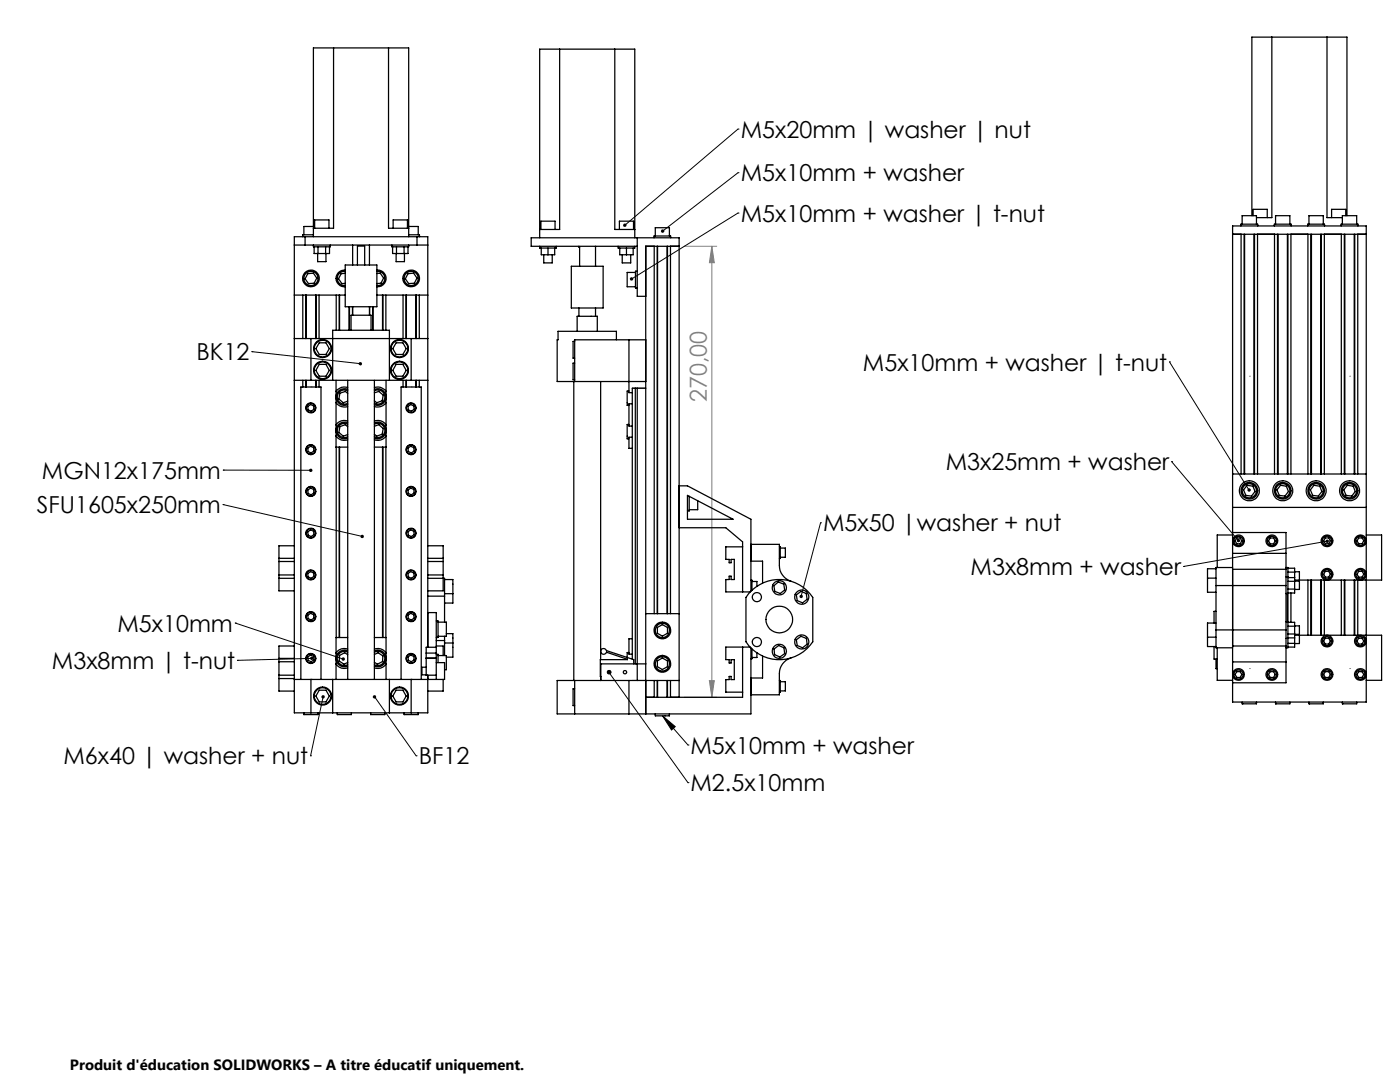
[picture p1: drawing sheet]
<svg xmlns="http://www.w3.org/2000/svg" width="279mm" height="216mm" viewBox="0 0 279 216" stroke-linecap="round" stroke-linejoin="round" font-family="sans-serif">
<path d="M136.5 49.1h6.6M142.1 49.1v90M142.1 49.1l.5 3.3h-1zM136.5 139.1h6.6M141.6 135.8h1l-.5 3.3z" fill="none" stroke="#808080" stroke-width=".2"/>
<g fill="none" stroke="#000" stroke-width=".2">
<path d="M147.3 34.5h.1M147.3 25.8h.1M147.3 34.5l-15 11.6M147.3 25.8l-22.6 19.1M147.3 42.5h.1M147.3 42.5l-21.3 13.2M50.3 70.2h.1M50.3 70.2l21.6 2.4M233.4 72.2h.1M233.4 72.2l15.9 25.6M44.6 93.8h.1M44.6 93.8h17.4"/>
<path d="M233.8 92.1h.1M233.8 92.1l13.4 15.8M44.5 100.7h.1M44.5 100.7l27.8 6.3M163.8 104.3h.1M163.8 104.3l-3.9 14.7M236.2 113h.1M264.9 108l-28.7 5M47 124.3h.1M47 124.3l21.5 7.2M47.4 131.8h.1M62.2 131.4l-14.8 .4"/>
<path d="M64.5 139l-2.5 11.8M74.8 139l8.2 11.8M121.5 134.1l15.8 22.1M62 150.8h.1M83 150.8h.1M132.2 142.8l2.6 2.2-.8 .7zM132.2 142.8l5.1 5.9M137.3 148.7h.1M137.3 156.2h.1"/>
</g>
<path d="M62.1 77.2h.1M82.1 77.2h.1M128.9 77.4h-2.7M249.3 75.1h.1M269.3 75.1h.1M62.1 135.5h.1M82.1 135.5h.1M126.2 135.8h2.7M249.3 133.4h.1M269.3 133.4h.1" fill="none" stroke="#808080" stroke-width=".2" stroke-dasharray="30.5 1.3 1.3 1.3"/>
<path d="M142.1 49.1l.5 3.3h-1zM141.6 135.8h1l-.5 3.3z" fill="#808080"/>
<path d="M132.1 45.8l-.2 .3 .1 .2 .3-.2-.3 .2a.35 .35 0 0 0 .4 .1 .35 .35 0 0 0 .1-.5 .35 .35 0 0 0-.4-.1zM125.8 55.5v.3l.2-.1-.2 .1a.33 .33 0 0 0 .5 .1 .33 .33 0 0 0 0-.5 .33 .33 0 0 0-.5 .1zM124.5 44.6l-.1 .3v.3l.3-.3-.3 .3a.34 .34 0 0 0 .5 0 .34 .34 0 0 0 .1-.4 .34 .34 0 0 0-.5-.2zM159.6 118.8a.35 .35 0 0 0 .2 .5l.1-.3-.1 .3a.35 .35 0 0 0 .4-.4 .35 .35 0 0 0-.6-.1zM132.2 142.8l2.6 2.2-.8 .7zM121.2 133.9a.34 .34 0 0 0 .2 .5 .34 .34 0 0 0 .4-.4 .34 .34 0 0 0-.5-.2l.2 .3zM264.6 107.8a.35 .35 0 0 0 .2 .5 .35 .35 0 0 0 .4-.4l-.3 .1 .3-.1a.36 .36 0 0 0-.6-.1zM246.9 107.6v.1a.34 .34 0 0 0 .1 .4 .34 .34 0 0 0 .4 0l-.2-.2 .2 .2a.35 .35 0 0 0 0-.5 .35 .35 0 0 0-.5 0zM249.1 97.5l-.1 .1a.34 .34 0 0 0 0 .4 .34 .34 0 0 0 .4 .1l-.1-.3 .1 .3a.34 .34 0 0 0 .2-.5 .34 .34 0 0 0-.5-.1zM74.5 138.8a.34 .34 0 0 0 0 .6 .34 .34 0 0 0 .5-.3 .34 .34 0 0 0-.4-.4l.2 .3zM71.7 72.3a.34 .34 0 0 0 0 .5 .34 .34 0 0 0 .5-.2h-.3l.3-.1a.36 .36 0 0 0-.5-.2zM62 131.1a.34 .34 0 0 0 .1 .6 .34 .34 0 0 0 .4-.4l-.3 .1 .3-.1a.33 .33 0 0 0-.2-.3 .33 .33 0 0 0-.3 .1zM68.3 131.2a.34 .34 0 0 0 0 .6 .34 .34 0 0 0 .5-.2l-.3-.1 .3 .1a.33 .33 0 0 0-.1-.4 .33 .33 0 0 0-.4 0zM64.3 138.7a.34 .34 0 0 0-.1 .6 .34 .34 0 0 0 .6-.1 .34 .34 0 0 0-.2-.5l-.1 .3 .1-.3zM61.7 93.7a.34 .34 0 0 0 .2 .5 .34 .34 0 0 0 .5-.4h-.4h.4a.35 .35 0 0 0-.3-.3 .35 .35 0 0 0-.4 .2zM72.1 106.8l-.1 .1a.33 .33 0 0 0 .1 .5 .33 .33 0 0 0 .5-.3l-.3-.1 .3 .1a.32 .32 0 0 0-.1-.4 .32 .32 0 0 0-.4 .1z" fill="#000"/>
<g fill="none" stroke="#000" stroke-width=".25">
<path d="M66.6 9.6h-4.1v37.6M66.6 9.6v35.9h-4.1M66.6 9.6h10.9M77.5 9.6h4.1v37.6M77.5 9.6v35.9h4.1M111.7 9.8h-4v37.6M111.7 9.8v36h-4M111.7 9.8h11M122.7 9.8h4v37.6M122.7 9.8v36h4M253.8 7.4h-4v35.6M253.8 7.4v36h-3"/>
<path d="M253.8 7.4h11M264.8 7.4h4v35.6M264.8 7.4v36h3.1M58.7 48.9h26.7M58.7 58.9h10.2M60.4 58.9v8.7M60.9 47.2v1.7M61 58.9v8.7M61.1 58.9v8.7M61.4 54.6l1.1-.1 .7 1-.5 1-1.1 .1-.7-1zM62.5 45.2h-1.9v1.6M62.5 48.9v.3h3.4v-.3"/>
<path d="M62.5 46.8h-2.1v.4M62.7 49.2v1.4h3.1v-1.4M62.8 45.5v-1.6h2.9v1.6M63 58.9v8.7M63.1 58.9v8.7M63.4 50.6v1.6h1.7v-1.6M63.5 49.2v1.4M63.7 58.9v8.7M65 49.2v1.4M67.1 58.9v7M67.7 58.9v7M67.8 58.9v7"/>
<path d="M68.9 52.9h6.3v8.3h-6.3zM68.9 54.2a1.42 1.42 0 0 0-1.6 1.4 1.42 1.42 0 0 0 1.6 1.4M68.9 53.9a1.67 1.67 0 0 0-1.8 1.7 1.67 1.67 0 0 0 1.8 1.6M68.9 54.5l-.8 .1-.5 1 .6 1h.7M70.4 48.9v4M71.3 52.9v-3.8h1.5v3.8M73.7 48.9v4M75.2 54.2a1.42 1.42 0 0 1 1.6 1.4 1.42 1.42 0 0 1-1.6 1.4M75.2 53.9a1.67 1.67 0 0 1 1.9 1.7 1.67 1.67 0 0 1-1.9 1.6M75.2 58.9h10.2M75.2 54.6l.7-.1 .7 1-.6 1-.8 .1M76.3 58.9v7"/>
<path d="M76.4 58.9v7M77 58.9v7M78.2 48.9v.3h3.4v-.3M78.4 49.2v1.4h3v-1.4M78.5 45.5v-1.6h2.8v1.6M79.1 50.6v1.6h1.6v-1.6M79.1 49.2v1.4M80.4 58.9v8.7M80.6 49.2v1.4M81 58.9v8.7M81.1 58.9v8.7M81.4 54.6l1.2-.1 .6 1-.5 1-1.1 .1-.7-1z"/>
<path d="M81.6 45.2h1.9v1.6M81.6 46.8h2.1v.4M83 58.9v8.7M83.1 58.9v8.7M83.2 47.2v1.7M83.7 58.9v8.7M107.7 49.1v.4h3.3v-.4M108 45.8v-1.7h2.8v1.7M108 49.5v1.3h2.7v-1.3M108.5 50.8v1.7h1.7v-1.7M109.4 49.5v1.3M114 53.1h6.4v8.4h-6.4z"/>
<path d="M115.5 49.1v.2h.2v3.8M118.9 49.1v4M123.4 49.1v.4h3.3v-.4M123.6 45.8v-1.7h2.8v1.7M123.7 49.5v1.3h2.7v-1.3M124.2 50.8v1.7h1.7v-1.7M125 49.5v1.3M126.8 54.4h-1.6v2.8h1.6M127.2 54.1h-.4v3.4h.4M127.2 47.4v11.7h1.7M127.2 49.1h-21.2v-1.7h29.5v91.7M130.5 47.4v-.3h3.3v.3"/>
<path d="M130.6 49.1v73.3M130.8 47.1v-1.7h2.8v1.7M131.2 49.1v73.3M133.1 49.1v73.3M133.2 49.1v73.3M133.8 49.1v73.3M135.5 49.1h-6.6v93.4M246 46.7h26.7M247.6 45.1v-.4h3.4v.4M247.7 46.7v47.9M247.9 44.7v-1.7h2.9v1.7M248.3 46.7v47.9"/>
<path d="M248.4 46.7v47.9M250.1 43v-1.2h2.8v1.6M250.3 46.7v47.9M250.4 46.7v47.9M251 46.7v47.9M254.3 45.1v-.4h3.4v.4M254.4 46.7v47.9M254.6 44.7v-1.7h2.8v1.7M255 46.7v47.9M255.1 46.7v47.9M256.9 46.7v47.9M257 46.7v47.9"/>
<path d="M257.6 46.7v47.9M261 45.1v-.4h3.3v.4M261 46.7v47.9M261.2 44.7v-1.7h2.9v1.7M261.6 46.7v47.9M261.7 46.7v47.9M263.6 46.7v47.9M263.7 46.7v47.9M264.3 46.7v47.9M267.7 45.1v-.4h3.3v.4M267.7 46.7v47.9M267.9 44.7v-1.7h2.9v1.7"/>
<path d="M268.3 46.7v47.9M268.4 46.7v47.9M268.6 43v-1.2h-2.9v1.6M270.3 46.7v47.9M270.4 46.7v47.9M271 46.7v47.9M58.7 67.6h26.7M58.7 75.9h26.7M60.4 75.9v1.3M61 75.9v1.3M61.1 75.9v1.3M62.1 67.6v8.3"/>
<path d="M63 75.9v1.3M63.1 75.9v1.3M63.7 75.9v1.3M63.7 68.4h1.4l.6 1.2-.6 1.1h-1.4l-.7-1.1zM63.7 72.7h1.4l.6 1.2-.6 1.2h-1.4l-.7-1.2zM66.4 75.9v-10h11.3v10M67.1 75.9v13.3h2.3M69.4 77.3a1.98 1.98 0 0 0-2.3 .8M69.4 78a1.42 1.42 0 0 0-2.1 1.2 1.42 1.42 0 0 0 2.1 1.3M69.4 77.7a1.67 1.67 0 0 0-2.3 1.5 1.67 1.67 0 0 0 2.3 1.6M69.4 75.9v59.7M69.4 78.5l-.5-.4-1.1 .4-.2 1.1 .9 .8 .9-.4"/>
<path d="M69.7 61.2v4.7M70.1 65.9v-3h3.9v3M70.3 61.2v1.7M70.4 61.2v1.7M73.7 61.2v1.7M74.4 61.2v4.7M74.7 77.3a1.98 1.98 0 0 1 2.3 .8M74.7 78a1.42 1.42 0 0 1 2.1 1.2 1.42 1.42 0 0 1-2.1 1.3M74.7 77.7a1.67 1.67 0 0 1 2.4 1.5 1.67 1.67 0 0 1-2.4 1.6M74.7 75.9v59.7M74.7 78.4l.9-.3 .9 .7-.2 1.2-1.1 .4-.5-.4M77 75.9v59.7"/>
<path d="M79.1 68.4h1.3l.7 1.2-.7 1.1h-1.3l-.7-1.1zM79.1 72.7h1.3l.7 1.2-.7 1.2h-1.3l-.7-1.2zM80.4 75.9v1.3M81 75.9v1.3M81.1 75.9v1.3M82.1 67.6v8.3M83 75.9v1.3M83.1 75.9v1.3M83.7 75.9v1.3M114.5 76.1v59.7M114.7 68.1h-.3v3.4h.3M114.7 72.5h-.3v3.3h.3"/>
<path d="M115.2 66.1v-3h4v3M115.5 61.5v1.6M118.9 61.5v1.6M119.9 76.1v55.5M123 67.8v-1.7h-11.6v1.7h-.2v8.3h17.7M125.5 78h-.3v2.9h.3M125.5 67.8v10.6h.7M126.8 77.5v55M127.2 77.5v58.3M128.9 77.5h-2.7v54M128.9 67.8h-14.2v8.3M61.4 81.1l.6-.4 .6 .3 .1 .7-.6 .4-.6-.3z"/>
<path d="M61.4 89.4l.6-.4 .6 .3 .1 .7-.6 .4-.6-.3zM61.4 97.8l.6-.4 .6 .2 .1 .8-.6 .3-.6-.2zM67.1 80.3a1.98 1.98 0 0 0 2.3 .8M67.1 87a1.98 1.98 0 0 0 2.3 .8M67.1 89.2v38M67.7 89.2v38M67.8 89.2v38M69.4 84a1.98 1.98 0 0 0-2.3 .8M69.4 84.6a1.42 1.42 0 0 0-2.1 1.3 1.42 1.42 0 0 0 2.1 1.2M69.4 84.3a1.67 1.67 0 0 0-2.3 1.6 1.67 1.67 0 0 0 2.3 1.5M69.4 85.2l-.5-.5-1.1 .4-.2 1.2 .9 .7 .9-.3M74.7 84a1.98 1.98 0 0 1 2.3 .8"/>
<path d="M74.7 84.6a1.42 1.42 0 0 1 2.1 1.3 1.42 1.42 0 0 1-2.1 1.2M74.7 84.3a1.67 1.67 0 0 1 2.4 1.6 1.67 1.67 0 0 1-2.4 1.5M74.7 89.2h2.3M74.7 85.1l.9-.4 .9 .8-.2 1.1-1.1 .4-.5-.4M76.3 89.2v38M76.4 89.2v38M77 80.3a1.98 1.98 0 0 1-2.3 .8M77 87a1.98 1.98 0 0 1-2.3 .8M81.4 97.8l.6-.4 .6 .2 .1 .8-.6 .3-.6-.2zM81.4 81.1l.6-.4 .6 .3 .1 .7-.6 .4-.6-.3zM81.4 89.4l.6-.4 .6 .3 .1 .7-.6 .4-.6-.3zM125.5 84.7h-.3v2.9h.3"/>
<path d="M126.2 80.6h-.7v4.4h.7M126.2 87.2h-.7v2.3h.7M135.5 96.9h1.7l12.7 6.7v14.4M137.2 98.8l9.1 4.8h-9.1zM137.5 99v3h-.3M139.2 99.9v1.8h-1.7M246 94.6h26.7M248.9 96.8l1.1 .2 .5 1.1-.7 .9-1.2-.2-.4-1zM255.6 96.8l1.1 .2 .4 1.1-.7 .9-1.1-.2-.5-1zM262.2 96.8l1.2 .2 .4 1.1-.7 .9-1.1-.2-.5-1zM268.9 96.8l1.2 .2 .4 1.1-.7 .9-1.2-.2-.4-1zM55.7 115.4h3"/>
<path d="M55.7 111.4h3M55.7 112h3M55.7 114.7h3M58.7 108.9h-3v9h3M61.4 114.4l.6-.3 .6 .2 .1 .7-.6 .4-.6-.3zM61.4 106.1l.6-.4 .6 .3 .1 .7-.6 .4-.6-.3zM81.4 114.4l.6-.3 .6 .2 .1 .7-.6 .4-.6-.3zM81.4 106.1l.6-.4 .6 .3 .1 .7-.6 .4-.6-.3zM85.4 115.4h3.3v3.6M85.4 119h3.3M85.4 108.9h3v9h-3M85.4 111.4h3"/>
<path d="M85.4 112h3M85.4 114.7h3M88.7 115.6h1.7v2.9M88.7 118.5h1.7M88.7 119v5.1M90.4 118.5v1.8h-1.7M135.5 105.3h9.4l3.3 2.8v10M148.2 109.1h-3.3v2.5h.6v.7h.4v-.7h.6v4h-.6v-.6h-.4v.6h-.6v2.5h4.8M149.9 108.6h5.6v4.2a3.4 3.4 0 0 0 2.4 3.2M149.9 115.8h.2v2M149.9 112h2.3v4.3M150 117.8a8 8 0 0 1 12.2 1.4v8.9a8 8 0 0 1-13.3 0v-8.9z"/>
<path d="M150.1 116h1v1M154.4 116.9l.9-.8 1.1 .5 .2 1.1-.9 .7-1.1-.4zM155.5 109.1h.2v2.3h-.2M155.7 109.4h1v1.8h-1M158.9 118.7l.9-.7 1.1 .4 .2 1.2-.9 .7-1.1-.5zM241 115.4v2.8h1.7M241 115.4h1.7M242.7 113.5h-1.7v1.9M242.7 116.8v8.9M242.7 116.8h13.9M246 113.6v3.2M246 110.4v3.2"/>
<path d="M246 113.2h-3.3v3.6M246 113.6h10.6M246 110.4v-65.3h26.7v95h-26.7v-8M246 116.8v8.9M246 106.3h10.6v4.1M246 110.4h10.6M246 101.2h26.7M246 106.8h-3.1v6.4M246.8 107.4h.7l.3 .5-.3 .6h-.7l-.3-.6zM253.5 107.4h.7l.3 .5-.3 .6h-.7l-.3-.6zM256.6 113.6v3.2M256.6 110.4v3.2"/>
<path d="M256.6 113.2h.4v1.9M256.6 115.1h.4M256.6 118.4h.4M256.6 116.8v8.9M256.9 118.4v5.7M257 115.1v3.3M257 118.4v5.7M257 113.4h1.4v4.9h-1.4M257 114.2h1.4M257 117.5h1.4M257 116h1.4M257 115.3h1.4"/>
<path d="M257.6 118.3v5.9M258.4 114.1h.9v1.6M258.4 116h.9v1.6h-.9M261 115.7v11.1M261.6 115.7v11.1M261.7 115.7v11.1M263.6 115.7v11.1M263.7 115.7v11.1M264.3 115.7v11.1M264.5 114h.6l.4 .5-.3 .6-.7 .1-.3-.6zM264.5 107.4l.6-.1 .4 .6-.3 .6h-.7l-.3-.6zM267.7 115.7v11.1"/>
<path d="M268.3 115.7v11.1M268.4 115.7v11.1M270.3 115.7v11.1M270.4 115.7v11.1M271 115.7v11.1M271.1 114h.7l.4 .5-.3 .6-.7 .1-.4-.6zM271.1 107.4l.7-.1 .4 .6-.3 .6h-.7l-.4-.6zM272.7 106.8h3v8.9h-17.3M55.7 132h3M55.7 134.7h3M55.7 131.4h3M55.7 135.4h3"/>
<path d="M58.7 128.9h-3v9h3M60 135.6v-58.4h4.1v58.4M61.4 131.1l.6-.4 .6 .3 .1 .7-.6 .3-.6-.2zM61.4 122.8l.6-.4 .6 .3 .1 .6-.6 .4-.6-.3zM62.1 135.6v6.6M63.7 137.7h1.4l.6 1.2-.6 1.2h-1.4l-.7-1.2zM66.4 135.6v6.6M67.1 132.5a1.98 1.98 0 0 0 2.3 .8M69.4 129.5a1.98 1.98 0 0 0-2.3 .8M69.4 130.1a1.42 1.42 0 0 0-2.1 1.3 1.42 1.42 0 0 0 2.1 1.2M69.4 129.9a1.67 1.67 0 0 0-2.3 1.5 1.67 1.67 0 0 0 2.3 1.5M69.4 127.2h-2.3v8.4"/>
<path d="M69.4 130.6l-.6-.4-1 .6-.1 1.1 1 .6 .7-.3M74.7 129.5a1.98 1.98 0 0 1 2.3 .8M74.7 130.1a1.42 1.42 0 0 1 2.1 1.3 1.42 1.42 0 0 1-2.1 1.2M74.7 129.9a1.67 1.67 0 0 1 2.3 1.5 1.67 1.67 0 0 1-2.3 1.5M74.7 127.2h2.3M74.7 130.6l.8-.4 .9 .7-.1 1.1-1 .5-.6-.3M77 132.5a1.98 1.98 0 0 1-2.3 .8M77.7 135.6v6.6M79.1 137.7h1.3l.7 1.2-.7 1.2h-1.3l-.7-1.2zM80 135.6v-58.4h4.1v58.4M81.4 122.8l.6-.4 .6 .3 .1 .6-.6 .4-.6-.3zM81.4 131.1l.6-.4 .6 .3 .1 .7-.6 .3-.6-.2z"/>
<path d="M82.1 135.6v6.6M85.1 133.1h-.9v1.6h.9M85.1 130.3h2M85.1 130.3v4.4h2M85.1 131.4h2M85.1 131.3h2M85.4 122.2h1.7v7M85.4 129.2v-82h-26.7v95h26.7v-7.5M87.1 129.2v1.1M87.1 129.2h-2v1.1M87.1 130.6h.3v1.6M87.1 123.9h.3v3.3h-.3"/>
<path d="M87.1 128.9h1.3v1.9M87.1 130.3v5.3M87.1 132.2h1.6v3.4h-30M87.1 127.8h1.6M87.4 124.1h1.7v2.9h-1.7M87.4 130.8h1.7v2.8h-.4M88.4 135.6v2.3h-3M88.7 127.8v3M88.7 128.3h1.7M88.7 127v.8M89.1 126.4h1.3v1.9M90.4 128.3v2.8h-1.3"/>
<path d="M114.7 137.4h-.3v3.4h.3M114.7 135.8v6.7M125.2 131.5v.1h-5.4v3.4h.1M125.2 131.6l-4.2-1.5a.59 .59 0 0 1-.9 .4 .59 .59 0 0 1 0-1 .59 .59 0 0 1 .9 .3l5.5 1.8v.9M125.5 130.2h-.3v1M125.5 135.8v6.7M126.2 127.5h-.7v3h.7M128.9 132.5h-9v3.3M128.9 122.4h6.6M130.6 135.8v3.3M131.2 135.8v3.3M131.2 125.2l1-.6 1 .6v1.2l-1 .5-1-.5z"/>
<path d="M131.2 131.9l1-.6 1 .6v1.1l-1 .6-1-.6zM133.1 135.8v3.3M133.2 135.8v3.3M133.8 135.8v3.3M148.2 129.1v10h-19.3M149.7 129.1h-4.8v2.5h.6v.7h.4v-.7h.6v4h-.6v-.6h-.4v.6h-.6v2.5h3.3M149.9 129.3v13.2h-38.7v-6.7h24.3M150.1 129.5v1.9h-.2M151.1 130.2v1h-1M152.2 130.9v4.4h-2.3M154.5 129.5l.9-.7 1.1 .5 .1 1.1-1 .7-1-.5zM155.5 135.8h.2v2.3h-.2"/>
<path d="M155.7 136h1v1.9h-1M157.9 131.3a3.3 3.3 0 0 0-2.4 3.1v4.2h-5.6M158.9 127.7l.9-.7 1.1 .4 .2 1.2-.9 .7-1.1-.5zM241 127.1v1.9h1.7M241 127.1h1.7M242.3 129v2.5h.6M242.7 125.7v3.6h3.3M242.7 124.3h-1.7v2.8M242.7 122h-.4v2.3M242.7 131.5v1.9h.2M242.7 125.7h13.9M242.9 129.3v6.4h3.1"/>
<path d="M246 125.7v3.2M246 128.9v3.2M246 128.9h10.6M246 132.1h10.6M246.8 134h.7l.3 .6-.3 .6h-.7l-.3-.6zM253.5 134h.7l.3 .6-.3 .6h-.7l-.3-.6zM256.6 125.7v3.2M256.6 128.9v3.2M256.6 124.1h.4M256.6 127.4h.4M256.6 132.1v4.1h-10.6M257 124.1v3.3"/>
<path d="M257 127.4v1.9h-.4M257 124.2h1.4v4.9h-1.4M257 128.4h1.4M257 127.3h1.4M257 126.5h1.4M257 125h1.4M258.4 124.9h.9v1.7h-.9M258.4 126.8h17.3v8.9h-3M259.3 126.8v1.6h-.9M264.5 127.4h.7l.3 .5-.3 .6h-.7l-.3-.6zM264.5 134h.7l.3 .6-.3 .6h-.7l-.3-.6zM271.1 127.4h.7l.4 .5-.4 .6h-.7l-.3-.6z"/>
<path d="M271.1 134h.7l.4 .6-.4 .6h-.7l-.3-.6zM60.6 142.2v.4h2.9v-.4M67.3 142.2v.4h2.8v-.4M74 142.2v.4h2.8v-.4M80.6 142.2v.4h2.9v-.4M130.8 142.5v.3h2.8v-.3M247.9 140.1v.3h2.9v-.3M254.6 140.1v.3h2.8v-.3M261.2 140.1v.3h2.9v-.3M267.9 140.1v.3h2.9v-.3"/>
<circle cx="62.1" cy="55.6" r="1.43"/>
<circle cx="62.1" cy="55.6" r="1.67"/>
<circle cx="82.1" cy="55.6" r="1.43"/>
<circle cx="82.1" cy="55.6" r="1.67"/>
<circle cx="64.4" cy="73.9" r="1.81"/>
<circle cx="64.4" cy="69.6" r="1.8"/>
<circle cx="64.4" cy="69.5" r="1.66"/>
<circle cx="64.4" cy="73.9" r="1.66"/>
<circle cx="79.7" cy="73.9" r="1.81"/>
<circle cx="79.7" cy="69.6" r="1.8"/>
<circle cx="79.7" cy="69.5" r="1.66"/>
<circle cx="79.7" cy="73.9" r="1.66"/>
<circle cx="62" cy="98.1" r=".9"/>
<circle cx="62" cy="81.4" r=".91"/>
<circle cx="62" cy="89.7" r=".91"/>
<circle cx="62" cy="89.7" r="1.01"/>
<circle cx="62" cy="81.4" r="1.01"/>
<circle cx="62" cy="98.1" r="1"/>
<circle cx="82" cy="98.1" r=".9"/>
<circle cx="82" cy="81.4" r=".91"/>
<circle cx="82" cy="89.7" r=".91"/>
<circle cx="82" cy="89.7" r="1.01"/>
<circle cx="82" cy="81.4" r="1.01"/>
<circle cx="82" cy="98.1" r="1"/>
<circle cx="249.3" cy="97.9" r="1.42"/>
<circle cx="249.3" cy="97.9" r="1.99"/>
<circle cx="249.3" cy="97.9" r="1.67"/>
<circle cx="256" cy="97.9" r="1.42"/>
<circle cx="256" cy="97.9" r="1.99"/>
<circle cx="256" cy="97.9" r="1.67"/>
<circle cx="262.6" cy="97.9" r="1.42"/>
<circle cx="262.7" cy="97.9" r="1.99"/>
<circle cx="262.7" cy="97.9" r="1.67"/>
<circle cx="269.3" cy="97.9" r="1.42"/>
<circle cx="269.3" cy="97.9" r="1.99"/>
<circle cx="269.3" cy="97.9" r="1.67"/>
<circle cx="62" cy="106.4" r=".91"/>
<circle cx="62" cy="114.7" r=".91"/>
<circle cx="62" cy="114.7" r="1.01"/>
<circle cx="62" cy="106.4" r="1.01"/>
<circle cx="82" cy="106.4" r=".91"/>
<circle cx="82" cy="114.7" r=".91"/>
<circle cx="82" cy="114.7" r="1.01"/>
<circle cx="82" cy="106.4" r="1.01"/>
<circle cx="151.1" cy="119.2" r=".92"/>
<circle cx="155.5" cy="117.3" r="1.42"/>
<circle cx="160" cy="119.2" r="1.42"/>
<circle cx="247.2" cy="107.9" r=".92"/>
<circle cx="247.2" cy="107.9" r="1.16"/>
<circle cx="253.8" cy="107.9" r=".92"/>
<circle cx="253.8" cy="107.9" r="1.16"/>
<circle cx="264.8" cy="114.6" r="1.17"/>
<circle cx="264.8" cy="107.9" r="1.17"/>
<circle cx="264.8" cy="114.6" r=".92"/>
<circle cx="264.8" cy="107.9" r=".92"/>
<circle cx="271.5" cy="114.6" r="1.17"/>
<circle cx="271.5" cy="107.9" r="1.17"/>
<circle cx="271.5" cy="114.6" r=".92"/>
<circle cx="271.5" cy="107.9" r=".92"/>
<circle cx="62" cy="123.1" r=".91"/>
<circle cx="62" cy="123.1" r="1.01"/>
<circle cx="62" cy="131.4" r="1.01"/>
<circle cx="62" cy="131.4" r=".91"/>
<circle cx="64.4" cy="138.9" r="1.8"/>
<circle cx="64.4" cy="138.9" r="1.66"/>
<circle cx="79.7" cy="138.9" r="1.8"/>
<circle cx="79.7" cy="138.9" r="1.66"/>
<circle cx="82" cy="123.1" r=".91"/>
<circle cx="82" cy="123.1" r="1.01"/>
<circle cx="82" cy="131.4" r="1.01"/>
<circle cx="82" cy="131.4" r=".91"/>
<circle cx="121.5" cy="134.1" r=".34"/>
<circle cx="124.7" cy="134.1" r=".34"/>
<circle cx="132.2" cy="132.5" r="1.42"/>
<circle cx="132.2" cy="125.8" r="1.42"/>
<circle cx="132.2" cy="125.8" r="1.67"/>
<circle cx="132.2" cy="132.5" r="1.68"/>
<circle cx="151.1" cy="128.1" r=".92"/>
<circle cx="155.5" cy="130" r="1.42"/>
<circle cx="155.5" cy="123.6" r="2.67"/>
<circle cx="160" cy="128.1" r="1.42"/>
<circle cx="247.2" cy="134.6" r="1.17"/>
<circle cx="247.2" cy="134.6" r=".92"/>
<circle cx="253.8" cy="134.6" r="1.17"/>
<circle cx="253.8" cy="134.6" r=".92"/>
<circle cx="264.8" cy="134.6" r="1.18"/>
<circle cx="264.8" cy="127.9" r="1.18"/>
<circle cx="264.8" cy="134.6" r=".92"/>
<circle cx="264.8" cy="127.9" r=".92"/>
<circle cx="271.5" cy="134.6" r="1.18"/>
<circle cx="271.5" cy="127.9" r="1.18"/>
<circle cx="271.5" cy="134.6" r=".92"/>
<circle cx="271.5" cy="127.9" r=".92"/>
</g>
<g font-size="4.7">
<text x="147.8" y="27.5">M5x20mm | washer | nut</text>
<text x="147.8" y="36.2">M5x10mm + washer</text>
<text x="147.8" y="44.2">M5x10mm + washer | t-nut</text>
<text x="39.2" y="71.9">BK12</text>
<text x="172.2" y="74">M5x10mm + washer | t-nut</text>
<text x="8.4" y="95.5">MGN12x175mm</text>
<text x="188.7" y="93.8">M3x25mm + washer</text>
<text x="7.3" y="102.4">SFU1605x250mm</text>
<text x="164.3" y="106">M5x50 |washer + nut</text>
<text x="193.7" y="114.8">M3x8mm + washer</text>
<text x="23.4" y="126">M5x10mm</text>
<text x="10.4" y="133.5">M3x8mm | t-nut</text>
<text x="12.7" y="152.5">M6x40 | washer + nut</text>
<text x="83.6" y="152.5">BF12</text>
<text x="137.8" y="150.4">M5x10mm + washer</text>
<text x="137.8" y="157.9">M2.5x10mm</text>
</g>
<text font-size="4.7" fill="#808080" x="141.1" y="80.3" transform="rotate(-90 141.1 80.3)">270,00</text>
<text font-size="3" x="14" y="213.5">Produit d'éducation SOLIDWORKS – A titre éducatif uniquement.</text>
</svg>
